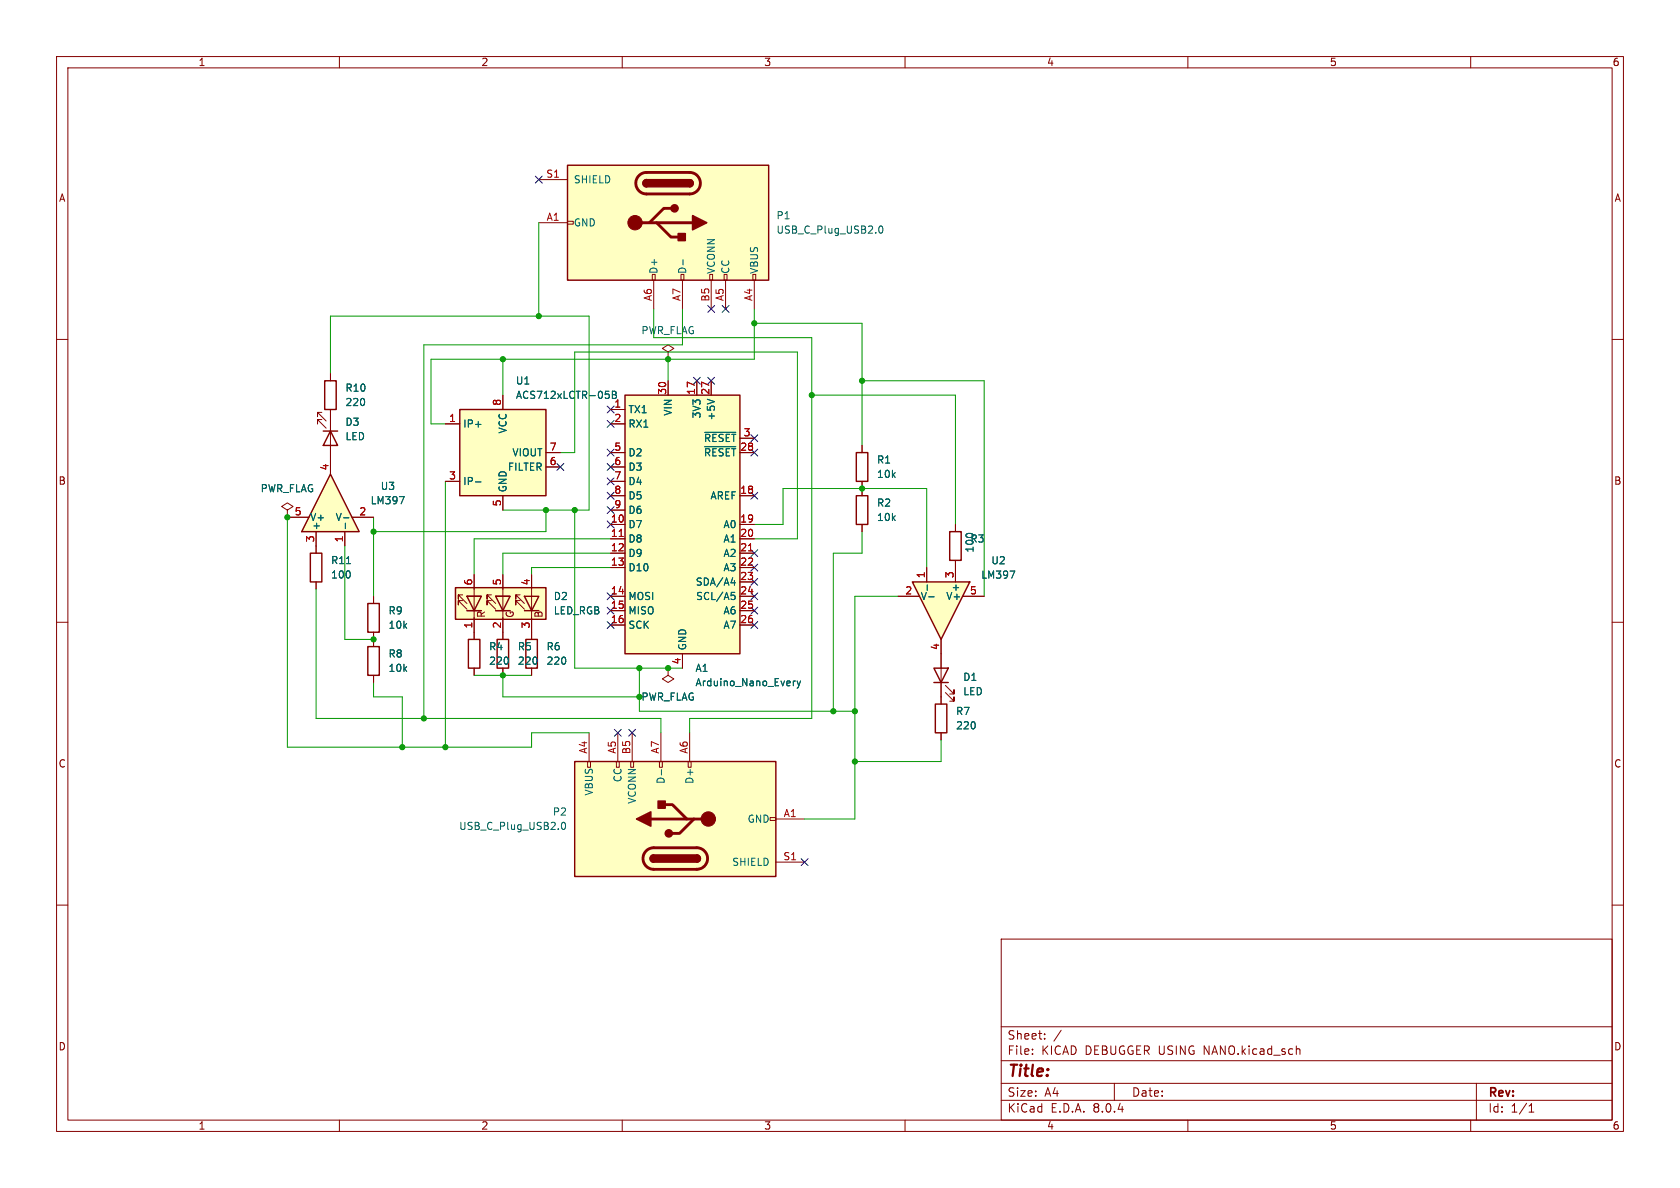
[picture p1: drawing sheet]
<svg xmlns="http://www.w3.org/2000/svg" width="297mm" height="210mm" viewBox="0 0 297 210" stroke-linecap="round" stroke-linejoin="round" font-family="sans-serif">
<g fill="none" stroke="#840000" stroke-width=".18">
<path d="M10 10h277v190h-277zM12 12h273v186h-273zM60 10v2M110 10v2M160 10v2M210 10v2M260 10v2M10 60h2M285 60h2M10 110h2M66 113v1.3M66 119.4v1.3"/>
<path d="M285 110h2M10 160h2M285 160h2M177 166h108v32h-108zM60 198v2M110 198v2M160 198v2M177 194.5h108M177 191.5h108M177 187.5h108M177 181.5h108M182.5 186.3v.1"/>
<path d="M182.5 185.5v.1M184.7 183.6v.1M184.7 182.8v.1M187.6 182.1l-1.3 2M197 191.5v3M210 198v2M229.4 185.4h.2l.2 .2v.8M260 198v2M261 191.5v6.5M270.3 196.6h.9M270.3 195.5l.4-.4v1.5"/>
</g>
<path d="M65 114.3h2.1v5.1h-2.1z" fill="none" stroke="#840000" stroke-width=".25"/>
<path d="M81.3 72.4h15.2v15.2h-15.2z" fill="#ffffc2"/>
<path d="M81.3 72.4h15.2v15.2h-15.2zM151.4 87.6h2v5.1h-2zM165.4 124.5h2v5h-2z" fill="none" stroke="#840000" stroke-width=".25"/>
<path d="M78.7 74.9h2.6M88.9 69.9v2.5M78.7 85.1h2.6M88.9 87.6v2.6M96.5 82.6h2.6M96.5 80h2.6M152.4 86.4v1.2M152.4 92.7v1.3M166.4 123.2v1.3M166.4 129.5v1.3" fill="none" stroke="#840000" stroke-width=".18"/>
<path d="M107 69.2h.7M107.5 69.6l.2 .3v.3l-.2 .2M108.3 69.8h.4M108.7 69.8l.2-.3v-.2l-.6-.1v1.2M108.7 69.8l.3 .2-.1 .3M84.1 85.2h.9" fill="none" stroke="#006464" stroke-width=".18"/>
<path d="M80.5 103.9h16v5.6h-16z" fill="#ffffc2"/>
<g fill="none" stroke="#840000" stroke-width=".18">
<path d="M56.9 72.9h-.8v.8v-.8l1.6 1.5M56.9 74.2h-.8v.7v-.7l1.6 1.5M58.4 66v1.3M58.4 72.4v8.9M118.1 62.2l1-.6-1-.6-1 .6 1 .6v1.3M118.1 63.5h.1M50.8 90.2l1-.7-1-.6-1 .6 1 .7v1.2M50.8 91.4h.1M55.9 96.5v1.3M55.9 102.9v1.2M81.8 106.2h-.8v.7v-.7l1.5 1.5M81.8 105.2h-.8v.7v-.7l1.5 1.5"/>
<path d="M82.5 108h2.6M82.5 105.4h2.6zM82.5 105.4h.1M83.8 101.6v10.2M86.9 106.2h-.8v.7v-.7l1.5 1.5M86.9 105.2h-.8v.7v-.7l1.5 1.5M87.6 108h2.6M87.6 105.4h2.6zM87.6 105.4h.1M88.9 101.6v11.4M88.9 118.1v1.3M91.9 106.2h-.7v.7v-.7l1.5 1.5"/>
<path d="M91.9 105.2h-.7v.7v-.7l1.5 1.5M94 101.6v11.4M94 118.1v1.3M166.4 115.6v7.6M167.1 122.4l1.6 1.6v-.8v.8h-.8M167.1 121.2l1.6 1.5v-.8v.8h-.8"/>
</g>
<g fill="none" stroke="#840000" stroke-width=".25">
<path d="M57.1 76.2h2.6M57.4 67.3h2v5.1h-2zM58.4 76.2l1.3 2.5h-2.6zM54.9 97.8h2v5.1h-2zM80.5 103.9h16v5.6h-16zM82.5 105.4h2.6l-1.3 2.6zM82.5 108h2.6M87.6 105.4h2.6l-1.3 2.6zM87.6 108h2.6M87.9 113h2v5.1h-2zM92.7 105.4h2.5l-1.2 2.6zM92.7 108h2.5"/>
<path d="M93 113h2v5.1h-2zM165.1 118.1h2.5l-1.2 2.6zM165.1 120.7h2.5"/>
</g>
<path d="M61.3 99.6h.7" fill="none" stroke="#006464" stroke-width=".18"/>
<path d="M110.5 69.9h20.3v45.7h-20.3z" fill="#ffffc2"/>
<path d="M110.5 69.9h20.3v45.7h-20.3z" fill="none" stroke="#840000" stroke-width=".25"/>
<g fill="none" stroke="#840000" stroke-width=".18">
<path d="M107.9 72.4h2.6M107.9 74.9h2.6M118.1 67.3v2.6M123.2 67.3v2.6M125.7 67.3v2.6M130.8 77.5h2.5M107.9 92.7h2.6M107.9 95.3h2.6M107.9 97.8h2.6M107.9 87.6h2.6M107.9 80h2.6M107.9 82.6h2.6"/>
<path d="M107.9 85.1h2.6M107.9 90.2h2.6M130.8 92.7h2.5M130.8 95.3h2.5M130.8 97.8h2.5M130.8 87.6h2.5M130.8 80h2.5M107.9 100.3h2.6M107.9 105.4h2.6M107.9 108h2.6M107.9 110.5h2.6M120.6 115.6v2.5"/>
<path d="M130.8 100.3h2.5M130.8 105.4h2.5M130.8 108h2.5M130.8 110.5h2.5M130.8 102.9h2.5"/>
</g>
<path d="M109.5 94.8h.7M132.3 97.4h.7" fill="none" stroke="#a90000" stroke-width=".18"/>
<path d="M124.6 79h5.5M124.6 76.4h5.5M125 70.6l1.3 .4M129.2 103h.8M129.3 104.7h.6M129.4 105.2h.3l.3 .2-.2 .5-.4 .1M129.8 102.6v.8M140.6 120.4l-.3 .2M140.9 120.4l.3 .8M141.2 121.2l-.3 .5M141.5 120.4l-.3 .8" fill="none" stroke="#006464" stroke-width=".18"/>
<path d="M100.3 29.2h35.6v20.3h-35.6z" fill="#ffffc2"/>
<g fill="none" stroke="#840000" stroke-width=".18">
<path d="M95.2 39.4h5.1M95.2 31.8h5.1M100.3 39.1h1v.5h-1zM115.3 48.5h.5v1h-.5zM115.6 49.5v5.1M120.4 48.5h.5v1h-.5zM120.6 49.5v5.1M125.5 48.5h.5v1h-.5zM125.7 49.5v5.1M128 48.5h.5v1h-.5zM128.3 49.5v5.1M133.1 48.5h.5v1h-.5z"/>
<path d="M133.3 49.5v5.1M83.8 111.8v1.2M83.8 118.1v1.3"/>
</g>
<path d="M100.3 29.2h35.6v20.3h-35.6zM114.3 31.8a.64 .64 0 0 0-.6 .6 .64 .64 0 0 0 .6 .6M121.9 31.8a.63 .63 0 0 1 .6 .6 .63 .63 0 0 1-.6 .6M82.8 113h2v5.1h-2z" fill="none" stroke="#840000" stroke-width=".25"/>
<path d="M112.3 39.4h10.1M113 31l.5-.3 .6-.2h7.8a1.91 1.91 0 0 1 1.9 1.9 1.91 1.91 0 0 1-1.9 1.9h-7.6a1.91 1.91 0 0 1-1.8-1.2 1.91 1.91 0 0 1 .5-2.1zM116.1 39.4l2.5 2.5h1.3M118.6 36.8h-1.3l-2.5 2.6" fill="none" stroke="#840000" stroke-width=".51"/>
<g fill="#840000" stroke="#840000" stroke-width=".25">
<path d="M113.8 31.9l.5-.1v1.2a.64 .64 0 0 1-.6-.4 .64 .64 0 0 1 .1-.7z"/>
<path d="M114.3 31.8h7.6v1.2h-7.6z"/>
<path d="M121.9 31.8a.63 .63 0 0 1 .6 .6 .63 .63 0 0 1-.6 .6z"/>
<path d="M122.4 38.1l2.6 1.3-2.6 1.2z"/>
<path d="M119.9 41.3h1.3v1.2h-1.3z"/>
<circle cx="119.3" cy="36.8" r=".63"/>
</g>
<circle cx="112.3" cy="39.4" r="1.27" fill="#840000" stroke="#840000" stroke-width=".18"/>
<path d="M120.7 45.9v.9M155.5 40l.2-.1a.68 .68 0 0 1 .4 .7 .68 .68 0 0 1-.4 .6 .84 .84 0 0 1-.2-1.2z" fill="none" stroke="#006464" stroke-width=".18"/>
<path d="M161.3 102.9h10.1l-5 10.1z" fill="#ffffc2"/>
<path d="M161.3 102.9h10.1l-5 10.1z" fill="none" stroke="#840000" stroke-width=".25"/>
<path d="M158.7 105.4h3.9M163.8 100.3v2.6M166.4 113v2.6M168.9 100.3v2.6M170.2 105.4h3.8" fill="none" stroke="#840000" stroke-width=".18"/>
<path d="M163.9 103.4v1M164.2 105.5h.9M178.6 100.9h.8l-.5 1.3" fill="none" stroke="#006464" stroke-width=".18"/>
<path d="M58.4 83.8l5.1 10.2h-10.2z" fill="#ffffc2"/>
<path d="M58.4 83.8l5.1 10.2h-10.2zM151.4 80h2v5.1h-2zM167.9 94h2v5.1h-2z" fill="none" stroke="#840000" stroke-width=".25"/>
<path d="M152.4 78.7v1.3M50.8 91.4h3.8M55.9 94v2.5M58.4 81.3v2.5M61 94v2.5M62.2 91.4h3.8M152.4 85.1v1.3M168.9 92.7v1.3M168.9 99.1v1.2M118.1 118.1v1.3l1 .6-1 .7-1-.7 1-.6M118.1 118.1h.1" fill="none" stroke="#840000" stroke-width=".18"/>
<path d="M60.7 91.5h1M61.1 92.5v1M70.6 87.8h.9l-.6 1.3" fill="none" stroke="#006464" stroke-width=".18"/>
<path d="M101.6 134.6h35.6v20.3h-35.6z" fill="#ffffc2"/>
<g fill="none" stroke="#840000" stroke-width=".18">
<path d="M58.4 66v1.3M58.4 72.4v3.8M58.4 78.7v5.1M78.7 74.9h2.6M88.9 69.9v2.5M107.9 74.9h2.6M107.9 72.4h2.6M118.1 67.3v2.6M123.2 67.3v2.6M125.7 67.3v2.6M130.8 77.5h2.5M152.4 78.7v1.3"/>
<path d="M50.8 91.4h.1M50.8 91.4h3.8M55.9 94v3.8M61 94v2.5M62.2 91.4h3.8M78.7 85.1h2.6M88.9 87.6v2.6M96.5 82.6h2.6M96.5 80h2.6M107.9 85.1h2.6M107.9 82.6h2.6M107.9 80h2.6"/>
<path d="M107.9 92.7h2.6M107.9 95.3h2.6M107.9 97.8h2.6M107.9 87.6h2.6M107.9 90.2h2.6M130.8 80h2.5M130.8 92.7h2.5M130.8 95.3h2.5M130.8 97.8h2.5M130.8 87.6h2.5M152.4 85.1v2.5M152.4 92.7v1.3"/>
<path d="M168.9 92.7v1.3M168.9 99.1v3.8M55.9 102.9v1.2M66 105.4v1.3M66 111.8v2.5M66 119.4v1.3M83.8 101.6v2.5M83.8 109.2v3.8M83.8 118.1v1.3M88.9 101.6v2.5M88.9 109.2v3.8M88.9 118.1v1.3"/>
<path d="M94 101.6v2.5M94 109.2v3.8M94 118.1v1.3M107.9 100.3h2.6M107.9 105.4h2.6M107.9 108h2.6M107.9 110.5h2.6M118.1 118.1h.1M120.6 115.6v2.5M130.8 100.3h2.5M130.8 105.4h2.5M130.8 108h2.5"/>
<path d="M130.8 110.5h2.5M130.8 102.9h2.5M158.7 105.4h3.9M163.8 100.3v2.6M166.4 113v5.1M170.2 105.4h3.8M103.9 134.6h.5v1h-.5zM104.1 129.5v5.1M109 134.6h.5v1h-.5zM109.2 129.5v5.1M111.5 134.6h.5v1h-.5zM111.8 129.5v5.1"/>
<path d="M116.6 134.6h.5v1h-.5zM116.8 129.5v5.1M121.7 134.6h.5v1h-.5zM121.9 129.5v5.1M166.4 120.7v3.8M166.4 129.5v1.3M136.1 144.5h1.1v.5h-1.1zM137.2 144.8h5M137.2 152.4h5"/>
</g>
<path d="M65 106.7h2.1v5.1h-2.1zM101.6 134.6h35.6v20.3h-35.6zM115.6 151.1a.64 .64 0 0 0-.7 .7 .64 .64 0 0 0 .7 .6M123.2 151.1a.63 .63 0 0 1 .6 .7 .63 .63 0 0 1-.6 .6" fill="none" stroke="#840000" stroke-width=".25"/>
<path d="M114.2 150.4l.6-.4 .6-.1h7.8a1.91 1.91 0 0 1 1.9 1.9 1.91 1.91 0 0 1-1.9 1.9h-7.6a1.91 1.91 0 0 1-1.8-1.2 1.91 1.91 0 0 1 .4-2.1zM115.1 144.8h10.1M117.6 142.2h1.3l2.5 2.6M122.7 144.8l-2.6 2.5h-1.2" fill="none" stroke="#840000" stroke-width=".51"/>
<g fill="#840000" stroke="#840000" stroke-width=".25">
<path d="M123.2 151.1a.63 .63 0 0 1 .6 .7 .63 .63 0 0 1-.6 .6z"/>
<path d="M115.6 151.1h7.6v1.3h-7.6z"/>
<path d="M115.1 151.3l.5-.2v1.3a.64 .64 0 0 1-.6-.4 .64 .64 0 0 1 .1-.7z"/>
<path d="M112.5 144.8l2.6-1.3v2.6z"/>
<path d="M116.3 141.6h1.3v1.3h-1.3z"/>
<circle cx="118.2" cy="147.3" r=".63"/>
</g>
<circle cx="125.2" cy="144.8" r="1.27" fill="#840000" stroke="#840000" stroke-width=".18"/>
<g fill="none" stroke="#006464" stroke-width=".18">
<path d="M107 69.2h.7M107.5 69.6l.2 .3v.3l-.2 .2M108.3 69.8h.4M108.7 69.8l.2-.3v-.2l-.6-.1v1.2M108.7 69.8l.3 .2-.1 .3M124.6 79h5.5M124.6 76.4h5.5M125 70.6l1.3 .4M60.7 91.5h1M61.1 92.5v1M61.3 99.6h.7M70.6 87.8h.9l-.6 1.3"/>
<path d="M84.1 85.2h.9M129.2 103h.8M129.3 104.7h.6M129.4 105.2h.3l.3 .2-.2 .5-.4 .1M129.8 102.6v.8M163.9 103.4v1M164.2 105.5h.9M178.6 100.9h.8l-.5 1.3M116.9 136v1M140.6 120.4l-.3 .2M140.9 120.4l.3 .8M141.2 121.2l-.3 .5"/>
<path d="M141.5 120.4l-.3 .8M99.4 145.5l.2-.1a.68 .68 0 0 1 .4 .6 .68 .68 0 0 1-.4 .6l-.2-.1-.1-.4z"/>
</g>
<g fill="none" stroke="#009600" stroke-width=".18">
<path d="M95.2 39.4v16.5M115.6 54.6v5.1h27.9v67.3h-21.6v2.5M120.6 54.6v6.4h-45.7v66M133.3 57.2h19.1v21.5M133.3 54.6v8.9h-57.1v11.4h2.5M58.4 66v-10.1h45.7v34.3h-15.2M88.9 63.5v6.4M118.1 63.5v3.8M143.5 69.9h25.4v22.8M152.4 67.3h21.6v38.1M50.8 91.4v40.7h43.2v-2.6h10.1M61 96.5v16.5h5"/>
<path d="M66 91.4v14M78.7 85.1v47M96.5 90.2v3.8h-30.5M99.1 80h2.5v-17.8h39.4v33.1h-7.7M101.6 90.2v27.9h19M107.9 97.8h-19v3.8M107.9 95.3h-24.1v6.3M133.3 92.7h5.1v-6.3h25.4v13.9M152.4 94v3.8h-5.1v27.9M55.9 104.1v22.9h60.9v2.5M83.8 119.4h10.2M88.9 119.4v3.8h24.1"/>
<path d="M107.9 100.3h-13.9v1.3M113 118.1v7.6h38.1M158.7 105.4h-7.6v39.4h-8.9M66 120.7v2.5h5.1v8.9M166.4 130.8v3.8h-15.3"/>
</g>
<g fill="none" stroke="#000084" stroke-width=".18">
<path d="M94.6 31.1l1.3 1.3M95.9 31.1l-1.3 1.3M125.1 54l1.2 1.2M126.3 54l-1.2 1.2M127.7 54l1.2 1.2M128.9 54l-1.2 1.2M107.3 79.4l1.3 1.2M107.3 74.3l1.3 1.2M107.3 71.8l1.3 1.2M108.6 79.4l-1.3 1.2M108.6 71.8l-1.3 1.2M108.6 74.3l-1.3 1.2"/>
<path d="M122.6 66.7l1.2 1.2M123.8 66.7l-1.2 1.2M125.1 66.7l1.2 1.2M126.3 66.7l-1.2 1.2M132.7 76.9l1.3 1.2M132.7 79.4l1.3 1.2M134 79.4l-1.3 1.2M134 76.9l-1.3 1.2M98.5 81.9l1.2 1.3M99.7 81.9l-1.2 1.3M107.3 87l1.3 1.2M107.3 84.5l1.3 1.2"/>
<path d="M107.3 81.9l1.3 1.3M107.3 89.6l1.3 1.2M107.3 92.1l1.3 1.2M108.6 84.5l-1.3 1.2M108.6 87l-1.3 1.2M108.6 81.9l-1.3 1.3M108.6 89.6l-1.3 1.2M108.6 92.1l-1.3 1.2M132.7 99.7l1.3 1.2M132.7 87l1.3 1.2M132.7 97.2l1.3 1.2M134 99.7l-1.3 1.2"/>
<path d="M134 87l-1.3 1.2M134 97.2l-1.3 1.2M107.3 104.8l1.3 1.2M107.3 109.9l1.3 1.2M107.3 107.3l1.3 1.3M108.6 104.8l-1.3 1.2M108.6 109.9l-1.3 1.2M108.6 107.3l-1.3 1.3M132.7 104.8l1.3 1.2M132.7 102.3l1.3 1.2M132.7 109.9l1.3 1.2M132.7 107.3l1.3 1.3"/>
<path d="M134 104.8l-1.3 1.2M134 102.3l-1.3 1.2M134 109.9l-1.3 1.2M134 107.3l-1.3 1.3M108.6 128.9l1.2 1.2M109.8 128.9l-1.2 1.2M111.2 128.9l1.2 1.2M112.4 128.9l-1.2 1.2M141.6 151.8l1.2 1.2M142.8 151.8l-1.2 1.2"/>
</g>
<path d="M109.5 94.8h.7M132.3 97.4h.7" fill="none" stroke="#a90000" stroke-width=".18"/>
<g fill="#009600" stroke="#009600" stroke-width=".18">
<circle cx="147.3" cy="125.7" r=".46"/>
<circle cx="151.1" cy="134.6" r=".46"/>
<circle cx="151.1" cy="125.7" r=".46"/>
<circle cx="152.4" cy="86.4" r=".46"/>
<circle cx="118.1" cy="118.1" r=".46"/>
<circle cx="101.6" cy="90.2" r=".46"/>
<circle cx="88.9" cy="63.5" r=".46"/>
<circle cx="118.1" cy="63.5" r=".46"/>
<circle cx="95.2" cy="55.9" r=".46"/>
<circle cx="113" cy="118.1" r=".46"/>
<circle cx="113" cy="123.2" r=".46"/>
<circle cx="96.5" cy="90.2" r=".46"/>
<circle cx="88.9" cy="119.4" r=".46"/>
<circle cx="133.3" cy="57.2" r=".46"/>
<circle cx="143.5" cy="69.9" r=".46"/>
<circle cx="152.4" cy="67.3" r=".46"/>
<circle cx="74.9" cy="127" r=".46"/>
<circle cx="66" cy="113" r=".46"/>
<circle cx="78.7" cy="132.1" r=".46"/>
<circle cx="71.1" cy="132.1" r=".46"/>
<circle cx="66" cy="94" r=".46"/>
<circle cx="50.8" cy="91.4" r=".46"/>
</g>
<text font-size="2.8" fill="#840000" x="178" y="190.9">Title:</text>
<g font-size="2.1" fill="#840000">
<text x="178" y="184">Sheet:</text>
<text x="178" y="186.7">File:</text>
<text x="184.1" y="186.7">KICAD DEBUGGER USING</text>
<text x="213.1" y="186.7">NANO.kicad_sch</text>
<text x="178" y="196.9">KiCad</text>
<text x="178" y="194.1">Size:</text>
<text x="184.7" y="194.1">A4</text>
<text x="185.7" y="196.9">E.D.A.</text>
<text x="193.3" y="196.9">8.0.4</text>
<text x="200" y="194.1">Date:</text>
<text x="263" y="194.3">Rev:</text>
<text x="263" y="196.9">Id:</text>
<text x="267.1" y="196.9">1/1</text>
</g>
<g font-size="1.8" fill="#840000">
<text x="35" y="11.9">1</text>
<text x="85" y="11.9">2</text>
<text x="135" y="11.9">3</text>
<text x="185" y="11.9">4</text>
<text x="235" y="11.9">5</text>
<text x="285" y="11.9">6</text>
<text x="10.3" y="35.9">A</text>
<text x="285.3" y="35.9">A</text>
<text x="10.3" y="85.9">B</text>
<text x="285.3" y="85.9">B</text>
<text x="86" y="109.3" transform="rotate(-90 86 109.3)">R</text>
<text x="91" y="109.3" transform="rotate(-90 91 109.3)">G</text>
<text x="96.1" y="109.3" transform="rotate(-90 96.1 109.3)">B</text>
<text x="10.3" y="135.9">C</text>
<text x="285.3" y="135.9">C</text>
<text x="10.3" y="185.9">D</text>
<text x="285.3" y="185.9">D</text>
<text x="35" y="199.9">1</text>
<text x="85" y="199.9">2</text>
<text x="135" y="199.9">3</text>
<text x="185" y="199.9">4</text>
<text x="235" y="199.9">5</text>
<text x="285" y="199.9">6</text>
</g>
<g font-size="1.8" fill="#a90000">
<text x="96.5" y="31.5">S1</text>
<text x="96.5" y="39.1">A1</text>
<text x="115.3" y="53.3" transform="rotate(-90 115.3 53.3)">A6</text>
<text x="120.4" y="53.3" transform="rotate(-90 120.4 53.3)">A7</text>
<text x="125.5" y="53.4" transform="rotate(-90 125.5 53.4)">B5</text>
<text x="128" y="53.3" transform="rotate(-90 128 53.3)">A5</text>
<text x="133.1" y="53.3" transform="rotate(-90 133.1 53.3)">A4</text>
<text x="88.6" y="71.8" transform="rotate(-90 88.6 71.8)">8</text>
<text x="117.9" y="69.9" transform="rotate(-90 117.9 69.9)">30</text>
<text x="122.9" y="69.9" transform="rotate(-90 122.9 69.9)">17</text>
<text x="125.5" y="69.9" transform="rotate(-90 125.5 69.9)">27</text>
<text x="79.3" y="74.7">1</text>
<text x="108.5" y="72.1">1</text>
<text x="108.5" y="74.7">2</text>
<text x="131.4" y="77.2">3</text>
<text x="58.2" y="83.3" transform="rotate(-90 58.2 83.3)">4</text>
<text x="97.1" y="82.3">6</text>
<text x="97.1" y="79.8">7</text>
<text x="108.5" y="79.8">5</text>
<text x="108.5" y="82.3">6</text>
<text x="130.8" y="79.8">28</text>
<text x="79.3" y="84.8">3</text>
<text x="88.6" y="89.6" transform="rotate(-90 88.6 89.6)">5</text>
<text x="108.5" y="84.8">7</text>
<text x="108.5" y="87.4">8</text>
<text x="108.5" y="89.9">9</text>
<text x="130.8" y="87.4">18</text>
<text x="52" y="91.2">5</text>
<text x="55.6" y="96" transform="rotate(-90 55.6 96)">3</text>
<text x="60.7" y="96" transform="rotate(-90 60.7 96)">1</text>
<text x="63.4" y="91.2">2</text>
<text x="107.9" y="92.5">10</text>
<text x="107.9" y="95">11</text>
<text x="130.8" y="92.5">19</text>
<text x="130.8" y="95">20</text>
<text x="107.9" y="97.5">12</text>
<text x="107.9" y="100.1">13</text>
<text x="130.8" y="97.5">21</text>
<text x="130.8" y="100.1">22</text>
<text x="83.6" y="103.6" transform="rotate(-90 83.6 103.6)">6</text>
<text x="88.6" y="103.6" transform="rotate(-90 88.6 103.6)">5</text>
<text x="93.7" y="103.6" transform="rotate(-90 93.7 103.6)">4</text>
<text x="107.9" y="105.2">14</text>
<text x="107.9" y="107.7">15</text>
<text x="130.8" y="102.6">23</text>
<text x="130.8" y="105.2">24</text>
<text x="130.8" y="107.7">25</text>
<text x="159.9" y="105.2">2</text>
<text x="163.6" y="102.3" transform="rotate(-90 163.6 102.3)">1</text>
<text x="168.7" y="102.3" transform="rotate(-90 168.7 102.3)">3</text>
<text x="171.4" y="105.2">5</text>
<text x="83.6" y="111.2" transform="rotate(-90 83.6 111.2)">1</text>
<text x="88.6" y="111.2" transform="rotate(-90 88.6 111.2)">2</text>
<text x="93.7" y="111.2" transform="rotate(-90 93.7 111.2)">3</text>
<text x="107.9" y="110.2">16</text>
<text x="130.8" y="110.2">26</text>
<text x="120.4" y="117.5" transform="rotate(-90 120.4 117.5)">4</text>
<text x="166.1" y="115" transform="rotate(-90 166.1 115)">4</text>
<text x="103.9" y="133.3" transform="rotate(-90 103.9 133.3)">A4</text>
<text x="109" y="133.3" transform="rotate(-90 109 133.3)">A5</text>
<text x="111.5" y="133.4" transform="rotate(-90 111.5 133.4)">B5</text>
<text x="116.6" y="133.3" transform="rotate(-90 116.6 133.3)">A7</text>
<text x="121.7" y="133.3" transform="rotate(-90 121.7 133.3)">A6</text>
<text x="138.4" y="144.5">A1</text>
<text x="138.4" y="152.1">S1</text>
</g>
<g font-size="1.8" fill="#006464">
<text x="101.3" y="32.6">SHIELD</text>
<text x="101.3" y="40.2">GND</text>
<text x="137.2" y="39">P1</text>
<text x="137.2" y="41.5">USB_C_Plug_USB2.0</text>
<text x="116.4" y="48.5" transform="rotate(-90 116.4 48.5)">D+</text>
<text x="121.5" y="48.5" transform="rotate(-90 121.5 48.5)">D-</text>
<text x="126.6" y="48.5" transform="rotate(-90 126.6 48.5)">VCONN</text>
<text x="129.1" y="48.5" transform="rotate(-90 129.1 48.5)">CC</text>
<text x="134.2" y="48.5" transform="rotate(-90 134.2 48.5)">VBUS</text>
<text x="113.3" y="59.3">PWR_FLAG</text>
<text x="61" y="72">220</text>
<text x="61" y="69.4">R10</text>
<text x="91.1" y="68.2">U1</text>
<text x="91.1" y="70.7">ACS712xLCTR-05B</text>
<text x="61" y="75.5">D3</text>
<text x="81.8" y="75.8">IP+</text>
<text x="89.8" y="76.7" transform="rotate(-90 89.8 76.7)">VCC</text>
<text x="111" y="73.3">TX1</text>
<text x="111" y="75.8">RX1</text>
<text x="119" y="73.6" transform="rotate(-90 119 73.6)">VIN</text>
<text x="124.1" y="74.1" transform="rotate(-90 124.1 74.1)">3V3</text>
<text x="126.6" y="74.4" transform="rotate(-90 126.6 74.4)">+5V</text>
<text x="61" y="78">LED</text>
<text x="89.7" y="83.4">FILTER</text>
<text x="90.5" y="80.9">VIOUT</text>
<text x="111" y="80.9">D2</text>
<text x="111" y="83.4">D3</text>
<text x="124.4" y="80.9">~{RESET}</text>
<text x="124.4" y="78.3">~{RESET}</text>
<text x="154.9" y="82.1">R1</text>
<text x="46" y="87.2">PWR_FLAG</text>
<text x="65.4" y="89.3">LM397</text>
<text x="67.2" y="86.8">U3</text>
<text x="81.8" y="86">IP-</text>
<text x="89.8" y="87.1" transform="rotate(-90 89.8 87.1)">GND</text>
<text x="111" y="86">D4</text>
<text x="111" y="88.5">D5</text>
<text x="125.5" y="88.5">AREF</text>
<text x="154.9" y="89.8">R2</text>
<text x="154.9" y="84.7">10k</text>
<text x="54.7" y="92.3">V+</text>
<text x="56.7" y="93.9" transform="rotate(-90 56.7 93.9)">+</text>
<text x="59.2" y="92.3">V-</text>
<text x="111" y="93.6">D7</text>
<text x="111" y="91">D6</text>
<text x="127.8" y="93.6">A0</text>
<text x="154.9" y="92.3">10k</text>
<text x="58.4" y="99.9">R11</text>
<text x="111" y="96.1">D8</text>
<text x="111" y="98.7">D9</text>
<text x="111" y="101.2">D10</text>
<text x="127.8" y="96.1">A1</text>
<text x="127.8" y="98.7">A2</text>
<text x="127.8" y="101.2">A3</text>
<text x="171.5" y="96.1">R3</text>
<text x="172.3" y="97.8" transform="rotate(-90 172.3 97.8)">100</text>
<text x="175.2" y="100">U2</text>
<text x="58.4" y="102.5">100</text>
<text x="97.8" y="106.3">D2</text>
<text x="111" y="106.3">MOSI</text>
<text x="122.9" y="103.7">SDA/A4</text>
<text x="123" y="106.3">SCL/A5</text>
<text x="162.7" y="106.3">V-</text>
<text x="167.2" y="106.3">V+</text>
<text x="169.8" y="104.8" transform="rotate(-90 169.8 104.8)">+</text>
<text x="173.4" y="102.5">LM397</text>
<text x="68.6" y="108.8">R9</text>
<text x="68.6" y="111.4">10k</text>
<text x="97.8" y="108.8">LED_RGB</text>
<text x="111" y="108.8">MISO</text>
<text x="111" y="111.4">SCK</text>
<text x="127.8" y="108.8">A6</text>
<text x="127.8" y="111.4">A7</text>
<text x="68.6" y="116.4">R8</text>
<text x="68.6" y="119">10k</text>
<text x="86.4" y="115.2">R4</text>
<text x="86.4" y="117.7">220</text>
<text x="91.4" y="115.2">R5</text>
<text x="91.4" y="117.7">220</text>
<text x="96.5" y="115.2">R6</text>
<text x="96.5" y="117.7">220</text>
<text x="121.5" y="115.1" transform="rotate(-90 121.5 115.1)">GND</text>
<text x="122.9" y="119">A1</text>
<text x="113.3" y="124.1">PWR_FLAG</text>
<text x="122.9" y="121.5">Arduino_Nano_Every</text>
<text x="170.2" y="120.6">D1</text>
<text x="170.2" y="123.1">LED</text>
<text x="168.9" y="126.6">R7</text>
<text x="168.9" y="129.1">220</text>
<text x="105" y="140.7" transform="rotate(-90 105 140.7)">VBUS</text>
<text x="110.1" y="138.4" transform="rotate(-90 110.1 138.4)">CC</text>
<text x="112.6" y="142.2" transform="rotate(-90 112.6 142.2)">VCONN</text>
<text x="117.7" y="138.7" transform="rotate(-90 117.7 138.7)">D-</text>
<text x="122.8" y="138.7" transform="rotate(-90 122.8 138.7)">D+</text>
<text x="81.1" y="146.9">USB_C_Plug_USB2.0</text>
<text x="97.6" y="144.4">P2</text>
<text x="132.1" y="145.6">GND</text>
<text x="129.3" y="153.3">SHIELD</text>
</g>
</svg>
